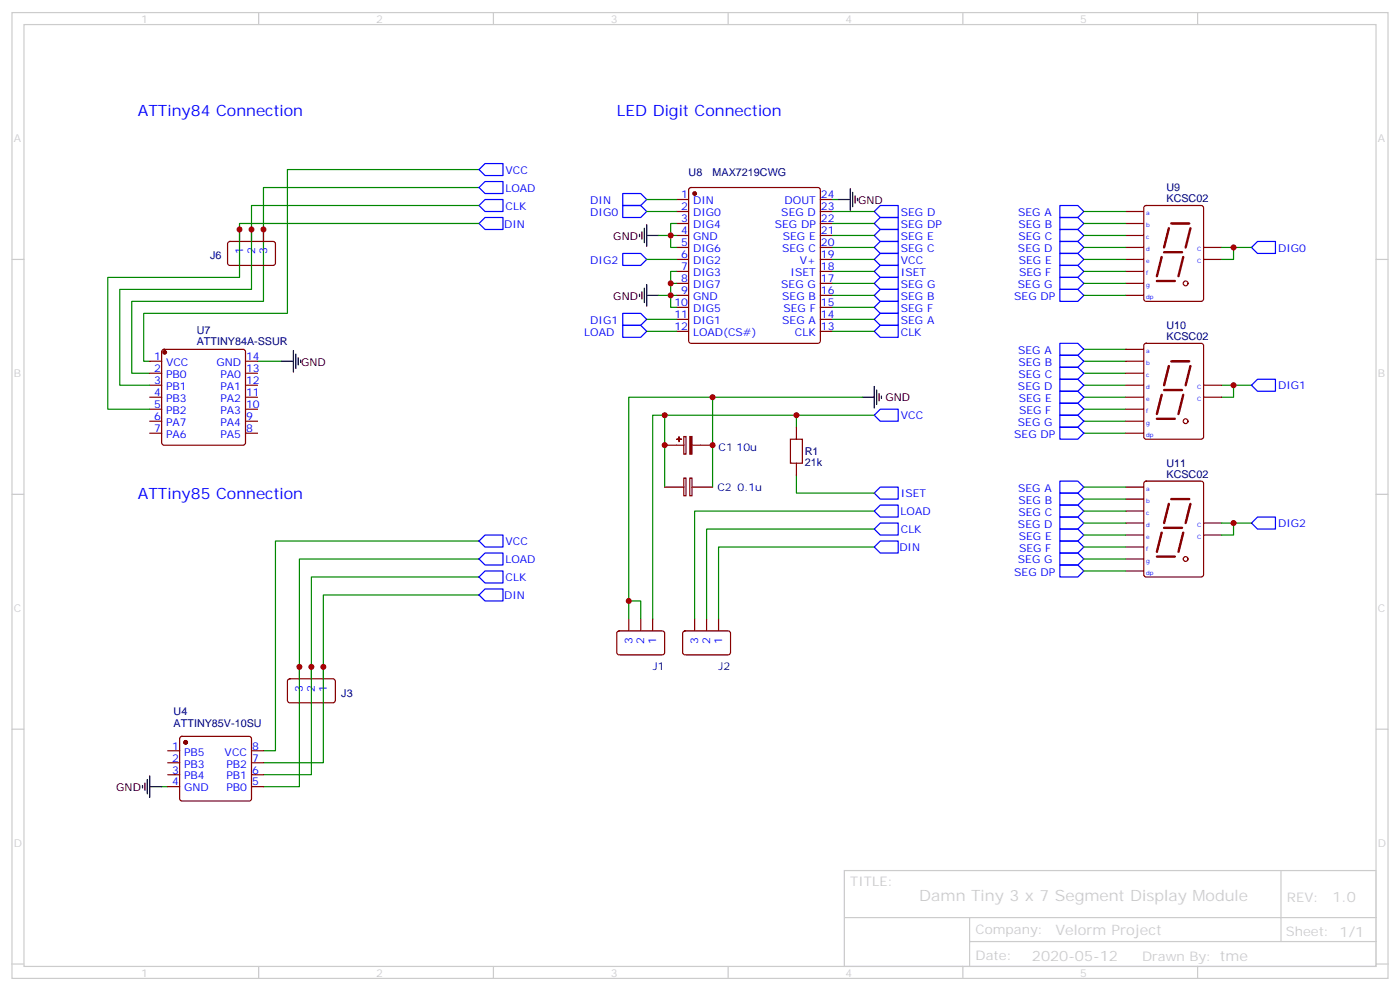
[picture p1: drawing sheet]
<svg xmlns="http://www.w3.org/2000/svg" width="412mm" height="292mm" viewBox="0 0 412 292" stroke-linecap="round" stroke-linejoin="round" font-family="sans-serif">
<g fill="none" stroke="#ccc" stroke-width=".35">
<path d="M3.5 3.7h405.4v284.3h-405.4zM7.1 7.2h398.2v277.3h-398.2zM76.2 3.7v3.5M145.3 3.7v3.5M214.5 3.7v3.5M283.6 3.7v3.5M352.8 3.7v3.5M3.5 76.4h3.6M405.3 76.4h3.6M3.5 145.5h3.6M405.3 145.5h3.6M3.5 214.7h3.6"/>
<path d="M405.3 214.7h3.6M248.7 256.3h156.6v28.2h-156.6zM377.3 256.3v20.9M248.7 270.1h156.5M285.6 277.2h119.6M285.6 270.1v14.2M3.5 283.8h3.6M76.2 284.5v3.5M145.3 284.5v3.5M214.5 284.5v3.5M283.6 284.5v3.5M352.8 284.5v3.5"/>
<path d="M405.3 283.8h3.6"/>
</g>
<g fill="none" stroke="#870000" stroke-width=".35">
<path d="M199.3 58.7h3.5M203.1 55.4l.5-.2h37.3l.5 .2 .3 .5v44.5l-.3 .5-.5 .2h-37.3l-.5-.3-.3-.4v-44.5zM241.7 58.7h3.5M67.3 71.3l.4-.2h13l.4 .7v5.9l-.7 .4h-12.9l-.5-.7v-5.6zM70.6 67.6v3.5M74.1 67.6v3.5M77.6 67.6v3.5M199.3 62.3h3.5M199.3 65.8h3.5M199.3 69.3h3.5M199.3 72.8h3.5M199.3 76.4h3.5"/>
<path d="M199.3 79.9h3.5M241.7 62.3h3.5M241.7 65.8h3.5M241.7 69.3h3.5M241.7 72.8h3.5M241.7 76.4h3.5M241.7 79.9h3.5M331.6 62.3h5.3M331.6 65.8h5.3M331.6 69.3h5.3M331.6 72.8h5.3M331.6 76.4h5.3"/>
<path d="M331.6 79.9h5.3M337.1 60.7l.5-.2h16.2l.7 .4v27.1l-.4 .7h-16.5l-.6-.4-.1-27.1zM354.5 72.8h5.3M354.5 76.4h5.3M199.3 83.4h3.5M199.3 87h3.5M199.3 90.5h3.5M199.3 94h3.5M199.3 97.5h3.5M241.7 83.4h3.5M241.7 87h3.5M241.7 90.5h3.5"/>
<path d="M241.7 94h3.5M241.7 97.5h3.5M331.6 83.4h5.3M331.6 87h5.3M44.1 116.9h3.5M44.1 113.4h3.5M44.1 109.9h3.5M44.1 106.4h3.5M47.9 103l.4-.2h23.3l.5 .2 .2 .5v26.9l-.2 .5-.5 .2h-23.3l-.5-.3-.2-.4v-26.9zM72.3 116.9h3.5M72.3 113.4h3.5M72.3 109.9h3.5"/>
<path d="M72.3 106.4h3.5M331.6 102.8h5.3M331.6 116.9h5.3M331.6 113.4h5.3M331.6 109.9h5.3M331.6 106.4h5.3M337.1 101.3l.5-.2h16.2l.7 .4v27.1l-.4 .6-16.5 .1-.6-.5-.1-27zM354.5 116.9h5.3M354.5 113.4h5.3M44.1 120.5h3.5M44.1 124h3.5M44.1 127.5h3.5"/>
<path d="M72.3 120.5h3.5M72.3 124h3.5M72.3 127.5h3.5M195.8 131.1h5.6M201.4 128.5h.7v5.2h-.7zM203.9 131.1h6M232.8 129.3h3.6v7h-3.6zM234.6 125.8v3.5M234.6 136.3v3.6M331.6 120.5h5.3M331.6 124h5.3M331.6 127.5h5.3"/>
<path d="M195.8 143.4h5.6M201.4 140.8h.7v5.1h-.7zM203.2 140.8h.6v5.1h-.6zM203.9 143.4h6M331.6 143.4h5.3M331.6 157.5h5.3M331.6 154h5.3M331.6 150.5h5.3M331.6 146.9h5.3M337.1 141.8l.5-.2h16.2l.7 .5v27.1l-.4 .6-16.5 .1-.6-.5-.1-27.1zM354.5 157.5h5.3M354.5 154h5.3"/>
<path d="M331.6 161h5.3M331.6 164.6h5.3M331.6 168.1h5.3M88.2 196.3v3.5M91.7 196.3v3.5M95.2 196.3v3.5M181.9 185.9l.5-.2 13 .1 .4 .6-.1 6-.6 .4-13-.1-.4-.6v-5.7zM185.2 182.2v3.5M188.7 182.2v3.5M192.3 182.2v3.5M201.3 185.9l.5-.2 13 .1 .4 .6-.1 6-.6 .4-13-.1-.4-.6v-5.7zM204.6 182.2v3.5"/>
<path d="M208.1 182.2v3.5M211.7 182.2v3.5M53.2 217l.4-.2h19.8l.5 .2 .2 .5v17.6l-.3 .5-.4 .2h-19.8l-.5-.2-.2-.5v-17.6zM84.9 200.1l.5-.3 12.9 .1 .5 .7-.1 5.9-.6 .4-13-.1-.4-.6v-5.6zM49.4 221h3.5M49.4 224.5h3.5M49.4 228.1h3.5M49.4 231.6h3.5M74.1 221h3.5M74.1 224.5h3.5M74.1 228.1h3.5M74.1 231.6h3.5"/>
<circle cx="349.3" cy="83.4" r=".71"/>
<circle cx="349.3" cy="124" r=".71"/>
<circle cx="349.3" cy="164.6" r=".71"/>
</g>
<g fill="#870000" stroke="#870000" stroke-width=".35">
<path d="M203.2 128.5h.6v5.2h-.6z"/>
<path d="M200 128.6l.1 1.4z"/>
<path d="M199.3 129.3h1.4z"/>
<circle cx="204.6" cy="57" r=".53"/>
<circle cx="48.5" cy="103.7" r=".53"/>
<circle cx="54.7" cy="218.5" r=".53"/>
</g>
<g fill="none" stroke="#870000" stroke-width=".71">
<path d="M342.2 75.7l-1.4 5.6M342.9 74.3h5.3M344.3 67.2l-1.4 5.6M345 65.8h5.3M348.5 75.7l-1.4 5.6M350.7 67.2l-1.5 5.6M340.8 82.7h5.3M342.2 116.2l-1.4 5.7M342.9 114.8h5.3M344.3 107.8l-1.4 5.6M345 106.4h5.3M348.5 116.2l-1.4 5.7"/>
<path d="M350.7 107.8l-1.5 5.6M340.8 123.3h5.3M342.2 156.8l-1.4 5.7M342.9 155.4h5.3M344.3 148.3l-1.4 5.7M345 146.9h5.3M348.5 156.8l-1.4 5.7M350.7 148.3l-1.5 5.7M340.8 163.9h5.3"/>
</g>
<g fill="none" stroke="#00f" stroke-width=".35">
<path d="M141.1 55.2l1.8-1.8h5.3v3.6h-5.3zM141.1 49.9l1.8-1.7h5.3v3.5h-5.3zM183.4 57h5.3l1.8 1.7-1.8 1.8h-5.3zM141.1 65.8l1.8-1.8h5.3v3.6h-5.3zM141.1 60.5l1.8-1.8h5.3v3.6h-5.3zM183.4 60.5h5.3l1.8 1.8-1.8 1.7h-5.3zM183.4 74.6h5.3l1.8 1.8-1.8 1.7h-5.3zM257.5 72.8l1.8-1.7h5.3v3.5h-5.3zM257.5 65.8l1.8-1.8h5.3v3.6h-5.3zM257.5 79.9l1.8-1.8h5.3v3.6h-5.3zM259.3 60.5h5.3v3.5h-5.3l-1.8-1.7zM259.3 67.6h5.3v3.5h-5.3l-1.8-1.8z"/>
<path d="M259.3 74.6h5.3v3.5h-5.3l-1.8-1.7zM312.2 78.1h5.3l1.8 1.8-1.8 1.8h-5.3zM312.2 71.1h5.3l1.8 1.7-1.8 1.8h-5.3zM312.2 60.5h5.3l1.8 1.8-1.8 1.7h-5.3zM312.2 64h5.3l1.8 1.8-1.8 1.8h-5.3zM312.2 74.6h5.3l1.8 1.8-1.8 1.7h-5.3zM312.2 67.6h5.3l1.8 1.7-1.8 1.8h-5.3zM368.7 72.8l1.7-1.7h5.3v3.5h-5.3zM183.4 92.3h5.3l1.8 1.7-1.8 1.8h-5.3zM183.4 95.8h5.3l1.8 1.7-1.8 1.8h-5.3zM257.5 87l1.8-1.8h5.3v3.5h-5.3zM257.5 90.5l1.8-1.8h5.3v3.6h-5.3z"/>
<path d="M257.5 97.5l1.8-1.7h5.3v3.5h-5.3zM259.3 92.3h5.3v3.5h-5.3l-1.8-1.8zM259.3 81.7h5.3v3.5h-5.3l-1.8-1.8zM312.2 85.2h5.3l1.8 1.8-1.8 1.7h-5.3zM312.2 81.7h5.3l1.8 1.7-1.8 1.8h-5.3zM312.2 108.1h5.3l1.8 1.8-1.8 1.8h-5.3zM312.2 115.2h5.3l1.8 1.7-1.8 1.8h-5.3zM312.2 104.6h5.3l1.8 1.8-1.8 1.7h-5.3zM312.2 101.1h5.3l1.8 1.7-1.8 1.8h-5.3zM312.2 111.7h5.3l1.8 1.7-1.8 1.8h-5.3zM312.2 118.7h5.3l1.8 1.8-1.8 1.7h-5.3zM368.7 113.4l1.7-1.7h5.3v3.5h-5.3z"/>
<path d="M259.3 120.5h5.3v3.5h-5.3l-1.8-1.8zM312.2 122.2h5.3l1.8 1.8-1.8 1.8h-5.3zM312.2 125.8h5.3l1.8 1.7-1.8 1.8h-5.3zM141.1 159.3l1.8-1.8h5.3v3.5h-5.3zM257.5 145.2l1.8-1.8h5.3v3.5h-5.3zM257.5 150.5l1.8-1.8h5.3v3.5h-5.3zM259.3 154h5.3v3.5h-5.3l-1.8-1.7zM312.2 159.3h5.3l1.8 1.7-1.8 1.8h-5.3zM312.2 152.2h5.3l1.8 1.8-1.8 1.8h-5.3zM312.2 141.6h5.3l1.8 1.8-1.8 1.8h-5.3zM312.2 145.2h5.3l1.8 1.7-1.8 1.8h-5.3zM312.2 155.8h5.3l1.8 1.7-1.8 1.8h-5.3z"/>
<path d="M312.2 148.7h5.3l1.8 1.8-1.8 1.7h-5.3zM368.7 154l1.7-1.8h5.3v3.6h-5.3zM141.1 164.6l1.8-1.8h5.3v3.5h-5.3zM141.1 169.9l1.8-1.8h5.3v3.5h-5.3zM141.1 175.2l1.8-1.8h5.3v3.5h-5.3zM257.5 161l1.8-1.7h5.3v3.5h-5.3zM312.2 166.3h5.3l1.8 1.8-1.8 1.8h-5.3zM312.2 162.8h5.3l1.8 1.8-1.8 1.7h-5.3z"/>
</g>
<g fill="none" stroke="#008700" stroke-width=".35">
<path d="M141.1 49.9h-56.4v42.4h-42.4v14.1h1.8M141.1 55.2h-63.5v33.5h-38.8v21.2h5.3M190.5 58.7h8.8M245.2 58.7h1.7M141.1 65.8h-70.5v15.9h-38.9v38.8h12.4M141.1 60.5h-67v24.7h-38.8v28.2h8.8M190.5 62.3h8.8M190.5 76.4h8.8M194 69.3h5.3M199.3 65.8h-1.7v7h1.7M199.3 79.9h-1.7v3.5M245.2 72.8h12.3"/>
<path d="M245.2 62.3h12.3M245.2 69.3h12.3M245.2 65.8h12.3M245.2 79.9h12.3M245.2 76.4h12.3M319.3 72.8h12.3M319.3 62.3h12.3M319.3 69.3h12.3M319.3 65.8h12.3M319.3 79.9h12.3M319.3 76.4h12.3M359.8 72.8h8.9"/>
<path d="M363.4 72.8v3.6h-3.6M190.5 94h8.8M190.5 97.5h8.8M194 87h5.3M199.3 83.4h-1.7v7.1h1.7M245.2 94h12.3M245.2 87h12.3M245.2 90.5h12.3M245.2 83.4h12.3M245.2 97.5h12.3M319.3 87h12.3M319.3 83.4h12.3"/>
<path d="M75.8 106.4h7.1M209.9 116.9v26.5M254 116.9h-68.8v65.3M319.3 113.4h12.3M319.3 109.9h12.3M319.3 116.9h12.3M319.3 106.4h12.3M319.3 102.8h12.3M359.8 113.4h8.9M363.4 113.4v3.5h-3.6M195.8 122.2v21.2M234.6 122.2h-42.3v60"/>
<path d="M234.6 139.9v5.3h22.9M257.5 122.2h-22.9v3.6M319.3 124h12.3M319.3 127.5h12.3M319.3 120.5h12.3M141.1 159.3h-60v61.7h-3.5M257.5 150.5h-52.9v31.7M257.5 155.8h-49.4v26.4M319.3 143.4h12.3M319.3 146.9h12.3M319.3 157.5h12.3M319.3 150.5h12.3"/>
<path d="M319.3 154h12.3M359.8 154h8.9M363.4 154v3.5h-3.6M141.1 164.6h-52.9v67h-10.6M141.1 169.9h-49.4v58.2h-14.1M141.1 175.2h-45.9v49.3h-17.6M185.2 176.9h3.5v5.3M257.5 161h-45.8v21.2M319.3 161h12.3M319.3 168.1h12.3M319.3 164.6h12.3M47.6 231.6h1.8"/>
</g>
<g fill="none" stroke="#000" stroke-width=".35">
<path d="M246.9 58.7h3.6M250.5 55.6v6.3M251.2 56.6v4.3M251.9 57.7v2.1M252.6 58.4v.7M188.4 69v.7M189.1 68.3v2.1M189.8 67.2v4.2M190.5 66.1v6.4M190.5 69.3h3.5M188.4 86.6v.7M189.1 85.9v2.1"/>
<path d="M189.8 84.8v4.3M190.5 87h3.5M190.5 83.8v6.3M82.9 106.4h3.5M86.4 103.2v6.3M87.1 104.2v4.3M87.8 105.3v2.1M88.5 106v.7M254 116.9h3.5M257.5 113.8v6.3M258.2 114.8v4.3M258.9 115.9v2.1"/>
<path d="M259.6 116.6v.7M42 231.2v.8M42.7 230.5v2.2M43.4 229.5v4.2M44.1 231.6h3.5M44.1 228.4v6.4"/>
</g>
<g fill="#c00">
<circle cx="197.6" cy="69.3" r=".88"/>
<circle cx="209.9" cy="131.1" r=".88"/>
<circle cx="195.8" cy="131.1" r=".88"/>
<circle cx="209.9" cy="116.9" r=".88"/>
<circle cx="195.8" cy="122.2" r=".88"/>
<circle cx="185.2" cy="176.9" r=".88"/>
<circle cx="234.6" cy="122.2" r=".88"/>
<circle cx="363.4" cy="113.4" r=".88"/>
<circle cx="363.4" cy="72.8" r=".88"/>
<circle cx="363.4" cy="154" r=".88"/>
<circle cx="70.6" cy="67.6" r=".88"/>
<circle cx="74.1" cy="67.6" r=".88"/>
<circle cx="95.3" cy="196.3" r=".88"/>
<circle cx="88.2" cy="196.3" r=".88"/>
<circle cx="91.7" cy="196.3" r=".88"/>
<circle cx="77.6" cy="67.6" r=".88"/>
<circle cx="197.6" cy="87" r=".88"/>
<circle cx="197.6" cy="83.4" r=".88"/>
</g>
<g font-size="4.6" fill="#00f">
<text x="40.6" y="34">ATTiny84 Connection</text>
<text x="181.7" y="34">LED Digit Connection</text>
<text x="40.6" y="146.9">ATTiny85 Connection</text>
</g>
<text font-size="4.6" fill="#ccc" x="270.8" y="265.3">Damn Tiny 3 x 7 Segment Display Module</text>
<g font-size="4.2" fill="#ccc">
<text x="392.5" y="265.6">1.0</text>
<text x="310.9" y="275.1">Velorm Project</text>
<text x="304" y="282.9">2020-05-12</text>
</g>
<g font-size="3.9" fill="#ccc">
<text x="250.5" y="260.9">TITLE:</text>
<text x="379.1" y="265.6">REV:</text>
<text x="287.4" y="275.1">Company:</text>
<text x="378.7" y="275.7">Sheet: 1/1</text>
<text x="287.4" y="282.8">Date:</text>
<text x="336.4" y="282.8">Drawn By: tme</text>
</g>
<g font-size="3.2" fill="#ccc">
<text x="41.6" y="6.7">1</text>
<text x="110.8" y="6.7">2</text>
<text x="249.1" y="6.7">4</text>
<text x="4.1" y="41.8">A</text>
<text x="405.9" y="41.8">A</text>
<text x="4.1" y="110.9">B</text>
<text x="405.9" y="110.9">B</text>
<text x="4.1" y="249.2">D</text>
<text x="405.9" y="249.2">D</text>
<text x="41.6" y="287.5">1</text>
<text x="110.8" y="287.5">2</text>
<text x="249.1" y="287.5">4</text>
</g>
<g font-size="3.2" fill="#00f">
<text x="148.9" y="51.1">VCC</text>
<text x="148.9" y="56.4">LOAD</text>
<text x="173.9" y="60">DIN</text>
<text x="200.7" y="58.4">1</text>
<text x="241.8" y="58.4">24</text>
<text x="148.9" y="61.7">CLK</text>
<text x="173.9" y="63.5">DIG0</text>
<text x="200.7" y="61.9">2</text>
<text x="200.7" y="65.4">3</text>
<text x="204.2" y="60.1">DIN</text>
<text x="204.2" y="63.7">DIG0</text>
<text x="230.2" y="63.7">SEG D</text>
<text x="231.1" y="60.1">DOUT</text>
<text x="241.8" y="65.4">22</text>
<text x="241.8" y="61.9">23</text>
<text x="265.4" y="63.5">SEG D</text>
<text x="299.9" y="63.6">SEG A</text>
<text x="148.5" y="67">DIN</text>
<text x="200.7" y="69">4</text>
<text x="204.2" y="67.2">DIG4</text>
<text x="204.2" y="70.7">GND</text>
<text x="228.2" y="67.2">SEG DP</text>
<text x="230.6" y="70.7">SEG E</text>
<text x="241.8" y="69">21</text>
<text x="265.4" y="70.6">SEG E</text>
<text x="265.4" y="67">SEG DP</text>
<text x="300" y="70.6">SEG C</text>
<text x="300" y="67.1">SEG B</text>
<text x="71.6" y="74.9" transform="rotate(-90 71.6 74.9)">1</text>
<text x="75.1" y="74.9" transform="rotate(-90 75.1 74.9)">2</text>
<text x="78.7" y="74.9" transform="rotate(-90 78.7 74.9)">3</text>
<text x="173.9" y="77.6">DIG2</text>
<text x="200.7" y="72.5">5</text>
<text x="200.7" y="76">6</text>
<text x="204.2" y="74.3">DIG6</text>
<text x="204.2" y="77.8">DIG2</text>
<text x="230.4" y="74.3">SEG C</text>
<text x="235.6" y="77.8">V+</text>
<text x="241.8" y="76">19</text>
<text x="241.8" y="72.5">20</text>
<text x="265.4" y="74.1">SEG C</text>
<text x="265.4" y="77.6">VCC</text>
<text x="299.9" y="74.2">SEG D</text>
<text x="300.1" y="77.7">SEG E</text>
<text x="376.5" y="74.1">DIG0</text>
<text x="200.7" y="79.6">7</text>
<text x="200.7" y="83.1">8</text>
<text x="204.2" y="81.3">DIG3</text>
<text x="232.9" y="81.3">ISET</text>
<text x="241.8" y="83.1">17</text>
<text x="241.8" y="79.6">18</text>
<text x="265.4" y="81.1">ISET</text>
<text x="300.2" y="81.2">SEG F</text>
<text x="200.7" y="86.6">9</text>
<text x="204.2" y="84.8">DIG7</text>
<text x="204.2" y="88.4">GND</text>
<text x="230.1" y="84.8">SEG G</text>
<text x="230.4" y="88.4">SEG B</text>
<text x="241.8" y="86.6">16</text>
<text x="265.4" y="88.2">SEG B</text>
<text x="265.4" y="84.7">SEG G</text>
<text x="298.8" y="88.4">SEG DP</text>
<text x="299.9" y="84.8">SEG G</text>
<text x="173.9" y="95.2">DIG1</text>
<text x="198.6" y="90.1">10</text>
<text x="198.6" y="93.7">11</text>
<text x="204.2" y="91.9">DIG5</text>
<text x="204.2" y="95.4">DIG1</text>
<text x="230.4" y="95.4">SEG A</text>
<text x="230.8" y="91.9">SEG F</text>
<text x="241.8" y="93.7">14</text>
<text x="241.8" y="90.1">15</text>
<text x="265.4" y="95.2">SEG A</text>
<text x="265.4" y="91.7">SEG F</text>
<text x="172.1" y="98.8">LOAD</text>
<text x="198.6" y="97.2">12</text>
<text x="204.2" y="99">LOAD(CS#)</text>
<text x="234.2" y="99">CLK</text>
<text x="241.8" y="97.2">13</text>
<text x="265.4" y="98.8">CLK</text>
<text x="45.4" y="106">1</text>
<text x="48.9" y="107.8">VCC</text>
<text x="63.7" y="107.8">GND</text>
<text x="72.5" y="106">14</text>
<text x="299.9" y="104.2">SEG A</text>
<text x="300" y="107.7">SEG B</text>
<text x="45.4" y="109.5">2</text>
<text x="45.4" y="113.1">3</text>
<text x="48.9" y="111.3">PB0</text>
<text x="64.9" y="111.3">PA0</text>
<text x="72.5" y="113.1">12</text>
<text x="72.5" y="109.5">13</text>
<text x="300" y="111.2">SEG C</text>
<text x="45.4" y="116.6">4</text>
<text x="48.9" y="114.8">PB1</text>
<text x="48.9" y="118.4">PB3</text>
<text x="64.9" y="118.4">PA2</text>
<text x="64.9" y="114.8">PA1</text>
<text x="72.5" y="116.6">11</text>
<text x="299.9" y="114.7">SEG D</text>
<text x="300.1" y="118.3">SEG E</text>
<text x="376.5" y="114.6">DIG1</text>
<text x="45.4" y="120.1">5</text>
<text x="45.4" y="123.6">6</text>
<text x="48.9" y="121.9">PB2</text>
<text x="48.9" y="125.4">PA7</text>
<text x="64.9" y="125.4">PA4</text>
<text x="64.9" y="121.9">PA3</text>
<text x="72.5" y="123.6">9</text>
<text x="72.5" y="120.1">10</text>
<text x="265.4" y="123.5">VCC</text>
<text x="299.9" y="125.3">SEG G</text>
<text x="300.2" y="121.8">SEG F</text>
<text x="45.4" y="127.2">7</text>
<text x="48.9" y="128.9">PA6</text>
<text x="64.9" y="128.9">PA5</text>
<text x="72.5" y="127.2">8</text>
<text x="298.8" y="128.9">SEG DP</text>
<text x="265.4" y="146.4">ISET</text>
<text x="299.9" y="144.7">SEG A</text>
<text x="300" y="148.3">SEG B</text>
<text x="265.3" y="151.7">LOAD</text>
<text x="299.9" y="155.3">SEG D</text>
<text x="300" y="151.8">SEG C</text>
<text x="376.5" y="155.2">DIG2</text>
<text x="148.9" y="160.5">VCC</text>
<text x="265.4" y="157">CLK</text>
<text x="300.1" y="158.8">SEG E</text>
<text x="148.9" y="165.8">LOAD</text>
<text x="264.9" y="162.3">DIN</text>
<text x="299.9" y="165.9">SEG G</text>
<text x="300.2" y="162.4">SEG F</text>
<text x="148.9" y="171.1">CLK</text>
<text x="298.8" y="169.5">SEG DP</text>
<text x="148.5" y="176.4">DIN</text>
<text x="186.3" y="189.5" transform="rotate(-90 186.3 189.5)">3</text>
<text x="189.8" y="189.5" transform="rotate(-90 189.8 189.5)">2</text>
<text x="193.3" y="189.5" transform="rotate(-90 193.3 189.5)">1</text>
<text x="205.7" y="189.5" transform="rotate(-90 205.7 189.5)">3</text>
<text x="209.2" y="189.5" transform="rotate(-90 209.2 189.5)">2</text>
<text x="212.7" y="189.5" transform="rotate(-90 212.7 189.5)">1</text>
<text x="89.3" y="203.6" transform="rotate(-90 89.3 203.6)">3</text>
<text x="92.8" y="203.6" transform="rotate(-90 92.8 203.6)">2</text>
<text x="96.3" y="203.6" transform="rotate(-90 96.3 203.6)">1</text>
<text x="50.7" y="220.7">1</text>
<text x="74.3" y="220.7">8</text>
<text x="50.7" y="224.2">2</text>
<text x="50.7" y="227.7">3</text>
<text x="54.2" y="222.4">PB5</text>
<text x="54.2" y="226">PB3</text>
<text x="66.2" y="222.4">VCC</text>
<text x="66.7" y="226">PB2</text>
<text x="74.3" y="227.7">6</text>
<text x="74.3" y="224.2">7</text>
<text x="50.7" y="231.2">4</text>
<text x="54.2" y="229.5">PB4</text>
<text x="54.2" y="233">GND</text>
<text x="66.7" y="233">PB0</text>
<text x="66.7" y="229.5">PB1</text>
<text x="74.3" y="231.2">5</text>
</g>
<g font-size="3.2" fill="#000080">
<text x="202.8" y="51.7">U8</text>
<text x="209.9" y="51.7">MAX7219CWG</text>
<text x="343.6" y="59.4">KCSC02</text>
<text x="343.6" y="56.3">U9</text>
<text x="61.9" y="76.4">J6</text>
<text x="57.9" y="101.6">ATTINY84A-SSUR</text>
<text x="57.9" y="98.4">U7</text>
<text x="343.6" y="100">KCSC02</text>
<text x="343.6" y="96.8">U10</text>
<text x="211.7" y="132.8">C1</text>
<text x="217" y="132.8">10u</text>
<text x="237.1" y="137.1">21k</text>
<text x="237.1" y="134">R1</text>
<text x="343.6" y="137.4">U11</text>
<text x="343.6" y="140.6">KCSC02</text>
<text x="211.3" y="144.6">C2</text>
<text x="217.3" y="144.6">0.1u</text>
<text x="192.3" y="197.4">J1</text>
<text x="211.7" y="197.4">J2</text>
<text x="100.5" y="205.1">J3</text>
<text x="51.2" y="214">ATTINY85V-10SU</text>
<text x="51.2" y="210.4">U4</text>
</g>
<g font-size="3.2">
<text x="252.8" y="60">GND</text>
<text x="180.7" y="70.6">GND</text>
<text x="180.7" y="88.2">GND</text>
<text x="88.7" y="107.6">GND</text>
<text x="260.8" y="118.2">GND</text>
<text x="34.3" y="232.9">GND</text>
</g>
<g font-size="1.8" fill="#00f">
<text x="337.6" y="63.3">a</text>
<text x="337.6" y="70.4">c</text>
<text x="337.6" y="66.9">b</text>
<text x="337.6" y="77.4">e</text>
<text x="337.6" y="73.9">d</text>
<text x="352.6" y="77.4">C</text>
<text x="352.6" y="73.9">C</text>
<text x="337.6" y="81">f</text>
<text x="337.6" y="84.5">g</text>
<text x="337.6" y="88">dp</text>
<text x="337.6" y="103.9">a</text>
<text x="337.6" y="107.4">b</text>
<text x="337.6" y="110.9">c</text>
<text x="337.6" y="118">e</text>
<text x="337.6" y="114.5">d</text>
<text x="352.6" y="118">C</text>
<text x="352.6" y="114.5">C</text>
<text x="337.6" y="121.5">f</text>
<text x="337.6" y="125.1">g</text>
<text x="337.6" y="128.6">dp</text>
<text x="337.6" y="144.5">a</text>
<text x="337.6" y="148">b</text>
<text x="337.6" y="155">d</text>
<text x="337.6" y="151.5">c</text>
<text x="352.6" y="155">C</text>
<text x="337.6" y="158.6">e</text>
<text x="352.6" y="158.6">C</text>
<text x="337.6" y="162.1">f</text>
<text x="337.6" y="165.6">g</text>
<text x="337.6" y="169.2">dp</text>
</g>
</svg>
